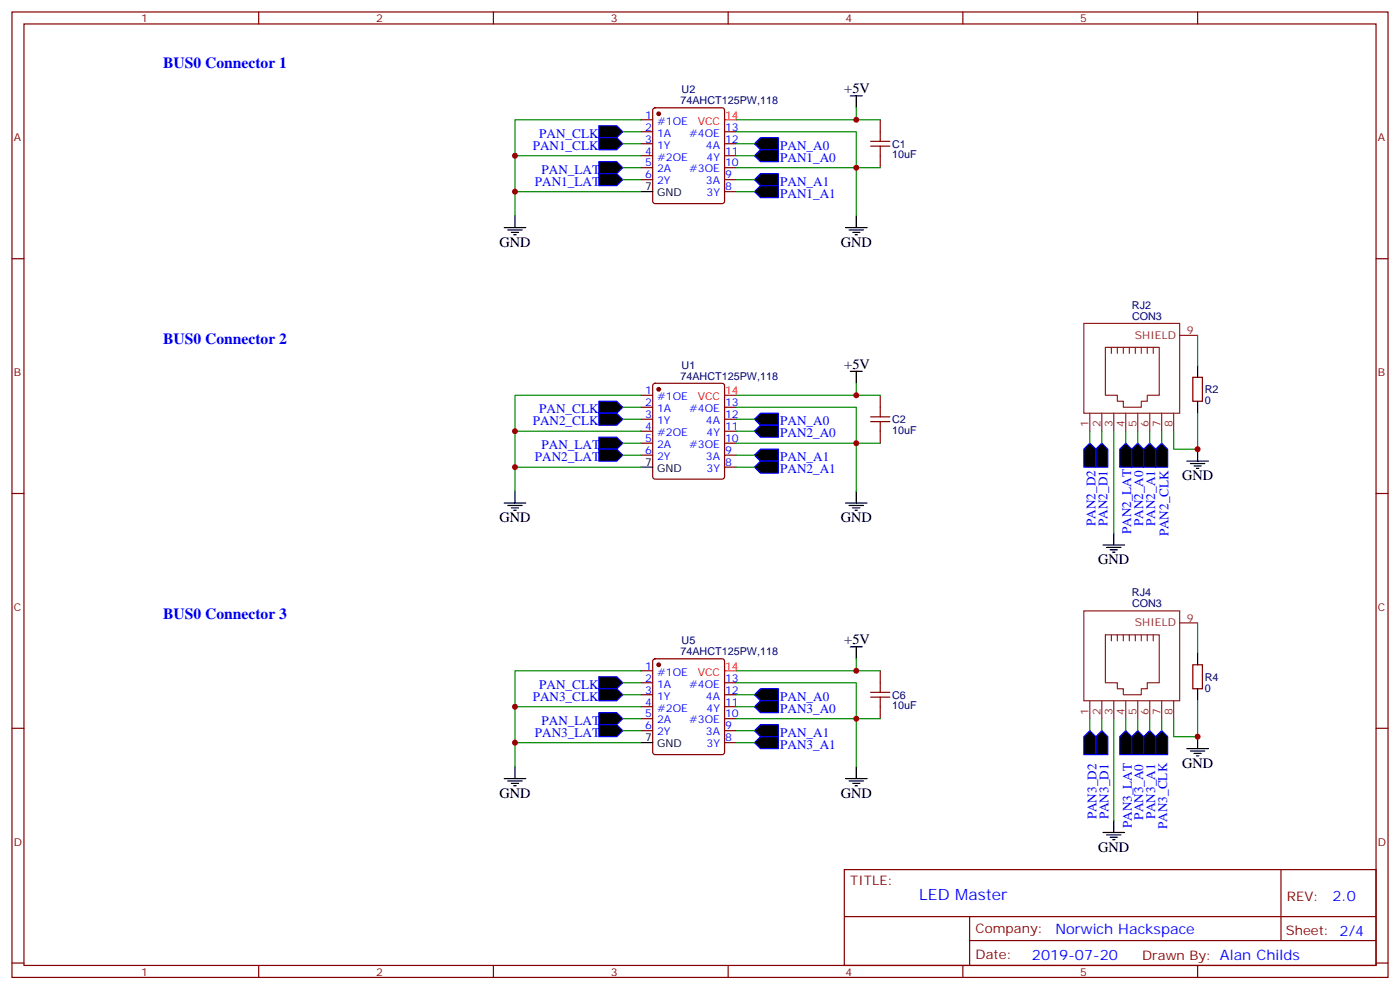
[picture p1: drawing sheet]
<svg xmlns="http://www.w3.org/2000/svg" width="412mm" height="292mm" viewBox="0 0 412 292" stroke-linecap="round" stroke-linejoin="round" font-family="sans-serif">
<g fill="none" stroke="#870000" stroke-width=".35">
<path d="M3.5 3.5h405.4v284.4h-405.4zM7.1 7.1h398.2v277.2h-398.2zM76.2 3.5v3.6M145.3 3.5v3.6M214.5 3.5v3.6M283.6 3.5v3.6M352.8 3.5v3.6M188.7 35.3h3.6M188.7 38.8h3.6M192.5 32l.5-.2h19.7l.5 .2 .2 .5v26.8l-.2 .5-.5 .2h-19.7l-.5-.3-.2-.4v-26.8zM213.4 38.8h3.6M259.3 35.3v6.3"/>
<path d="M188.7 42.3h3.6M188.7 45.9h3.6M188.7 49.4h3.6M188.7 52.9h3.6M213.4 42.3h3.6M213.4 45.9h3.6M213.4 49.4h3.6M213.4 52.9h3.6M213.4 56.4h3.6M256.5 43h5.6M256.5 41.6h5.6M259.3 43v6.4"/>
<path d="M3.5 76.2h3.6M405.3 76.2h3.6M188.7 116.4h3.6M188.7 119.9h3.6M192.5 113.1l.5-.2h19.7l.5 .2 .2 .5v26.8l-.2 .5-.5 .2h-19.7l-.5-.2-.2-.5v-26.8zM213.4 119.9h3.6M259.3 116.4v6.4M351.4 111.1h2.8v7.1h-2.8zM188.7 123.5h3.6M188.7 127h3.6M188.7 130.5h3.6M188.7 134.1h3.6"/>
<path d="M213.4 123.5h3.6M213.4 127h3.6M213.4 130.5h3.6M213.4 134.1h3.6M213.4 137.6h3.6M256.5 124.2h5.6M256.5 122.8h5.6M259.3 124.2v6.3M3.5 145.3h3.6M405.3 145.3h3.6M188.7 197.6h3.6M192.5 194.2l.5-.2h19.7l.5 .2 .2 .5v26.8l-.2 .5-.5 .2h-19.7l-.5-.2-.2-.5v-26.8z"/>
<path d="M259.3 197.6v6.3M351.4 195.8h2.8v7h-2.8zM3.5 214.5h3.6M188.7 201.1h3.6M188.7 204.6h3.6M188.7 208.1h3.6M188.7 211.7h3.6M188.7 215.2h3.6M213.4 201.1h3.6M213.4 204.6h3.6M213.4 208.1h3.6M213.4 211.7h3.6"/>
<path d="M213.4 215.2h3.6M213.4 218.7h3.6M256.5 205.3h5.6M256.5 203.9h5.6M259.3 205.3v6.4M405.3 214.5h3.6M248.7 256.1h156.6v28.2h-156.6zM377.3 256.1v20.9M248.7 270h156.5M285.6 277h119.6M285.6 270v14.1M3.5 283.6h3.6"/>
<path d="M76.2 284.3v3.6M145.3 284.3v3.6M214.5 284.3v3.6M283.6 284.3v3.6M352.8 284.3v3.6M405.3 283.6h3.6"/>
</g>
<g fill="#870000" stroke="#870000" stroke-width=".35">
<circle cx="194" cy="33.5" r=".53"/>
<circle cx="194" cy="114.7" r=".53"/>
<circle cx="194" cy="195.8" r=".53"/>
</g>
<path d="M188.7 56.4h3.6M352.8 107.6v3.5M352.8 118.2v3.5M188.7 137.6h3.6M352.8 192.3v3.5M188.7 218.7h3.6M352.8 202.8v3.6" fill="none" stroke="#000" stroke-width=".35"/>
<path d="M213.4 35.3h3.6M213.4 116.4h3.6M213.4 197.6h3.6" fill="none" stroke="#f00" stroke-width=".35"/>
<g fill="none" stroke="#8c2424" stroke-width=".35">
<path d="M319.3 95.2h28.2v26.5h-28.2zM347.5 98.8h5.3M325.6 102.3h15.9v14.1h-3.5v1.8h-1.8v1.7h-5.3v-1.7h-1.8v-1.8h-3.5zM327.4 102.3v1.8M329.1 102.3v1.8M330.9 102.3v1.8M332.7 102.3v1.8M334.4 102.3v1.8M336.2 102.3v1.8M338 102.3v1.8M339.7 102.3v1.8M321 121.7v5.3"/>
<path d="M324.6 121.7v5.3M328.1 121.7v5.3M331.6 121.7v5.3M335.1 121.7v5.3M338.7 121.7v5.3M342.2 121.7v5.3M345.7 121.7v5.3M319.3 179.9h28.2v26.5h-28.2zM325.6 187h15.9v14.1h-3.5v1.7h-1.8v1.8h-5.3v-1.8h-1.8v-1.7h-3.5zM327.4 187v1.7M329.1 187v1.7M330.9 187v1.7"/>
<path d="M332.7 187v1.7M334.4 187v1.7M336.2 187v1.7M338 187v1.7M339.7 187v1.7M347.5 183.4h5.3M321 206.4v5.3M324.6 206.4v5.3M328.1 206.4v5.3M331.6 206.4v5.3M335.1 206.4v5.3M338.7 206.4v5.3"/>
<path d="M342.2 206.4v5.3M345.7 206.4v5.3"/>
</g>
<g fill="#000" stroke="#000" stroke-width=".35">
<path d="M250.5 28.2h3.5zM252.2 28.2v3.6zM148.5 67h6.4zM149.6 67.7h4.2zM150.6 68.4h2.2zM151.3 69.1h.7zM151.7 63.5v3.5zM249.1 67h6.3zM250.1 67.7h4.3zM251.2 68.4h2.1zM251.9 69.1h.7zM252.2 63.5v3.5z"/>
<path d="M250.5 109.4h3.5zM252.2 109.4v3.5zM349.6 135.8h6.4zM350.7 136.5h4.2zM351.7 137.2h2.1zM352.4 137.9h.7zM352.8 132.3v3.5zM148.5 148.2h6.4zM149.6 148.9h4.2zM150.6 149.6h2.2zM151.3 150.3h.7zM151.7 144.6v3.6z"/>
<path d="M249.1 148.2h6.3zM250.1 148.9h4.3zM251.2 149.6h2.1zM251.9 150.3h.7zM252.2 144.6v3.6zM324.9 160.5h6.4zM326 161.2h4.2zM327 161.9h2.1zM327.7 162.6h.7zM328.1 157v3.5zM250.5 190.5h3.5zM252.2 190.5v3.5z"/>
<path d="M148.5 229.3h6.4zM149.6 230h4.2zM150.6 230.7h2.2zM151.3 231.4h.7zM151.7 225.8v3.5zM249.1 229.3h6.3zM250.1 230h4.3zM251.2 230.7h2.1zM251.9 231.4h.7zM252.2 225.8v3.5zM349.6 220.5h6.4zM350.7 221.2h4.2z"/>
<path d="M351.7 221.9h2.1zM352.4 222.6h.7zM352.8 217v3.5zM324.9 245.2h6.4zM326 245.9h4.2zM327 246.6h2.1zM327.7 247.3h.7zM328.1 241.7v3.5z"/>
</g>
<g fill="#000" stroke="#00f" stroke-width=".35">
<path d="M176.4 37h5.3l1.7 1.8-1.7 1.8h-5.3zM176.4 47.6h5.3l1.7 1.8-1.7 1.8h-5.3zM176.4 40.6h5.3l1.7 1.7-1.7 1.8h-5.3zM176.4 51.2h5.3l1.7 1.7-1.7 1.8h-5.3zM224 40.6h5.3v3.5h-5.3l-1.8-1.8zM224 51.2h5.3v3.5h-5.3l-1.8-1.8zM224 44.1h5.3v3.5h-5.3l-1.8-1.7zM224 54.7h5.3v3.5h-5.3l-1.8-1.8zM176.4 118.2h5.3l1.7 1.7-1.7 1.8h-5.3zM176.4 128.8h5.3l1.7 1.7-1.7 1.8h-5.3zM176.4 121.7h5.3l1.7 1.8-1.7 1.7h-5.3zM176.4 132.3h5.3l1.7 1.8-1.7 1.7h-5.3z"/>
<path d="M224 121.7h5.3v3.5h-5.3l-1.8-1.7zM224 132.3h5.3v3.5h-5.3l-1.8-1.7zM224 125.2h5.3v3.6h-5.3l-1.8-1.8zM224 135.8h5.3v3.5h-5.3l-1.8-1.7zM321 130.5l1.8 1.8v5.3h-3.5v-5.3zM324.6 130.5l1.7 1.8v5.3h-3.5v-5.3zM331.6 130.5l1.8 1.8v5.3h-3.6v-5.3zM333.4 132.3l1.7-1.8 1.8 1.8v5.3h-3.5zM338.7 130.5l1.7 1.8v5.3h-3.5v-5.3zM342.2 130.5l1.8 1.8v5.3h-3.6v-5.3zM176.4 199.3h5.3l1.7 1.8-1.7 1.7h-5.3zM176.4 209.9h5.3l1.7 1.8-1.7 1.7h-5.3z"/>
<path d="M176.4 202.8h5.3l1.7 1.8-1.7 1.8h-5.3zM176.4 213.4h5.3l1.7 1.8-1.7 1.8h-5.3zM224 202.8h5.3v3.6h-5.3l-1.8-1.8zM224 213.4h5.3v3.6h-5.3l-1.8-1.8zM224 206.4h5.3v3.5h-5.3l-1.8-1.8zM224 217h5.3v3.5h-5.3l-1.8-1.8zM321 215.2l1.8 1.8v5.2h-3.5v-5.2zM324.6 215.2l1.7 1.8v5.2h-3.5v-5.2zM329.8 217l1.8-1.8 1.8 1.8v5.2h-3.6zM333.4 217l1.7-1.8 1.8 1.8v5.2h-3.5zM336.9 217l1.8-1.8 1.7 1.8v5.2h-3.5zM342.2 215.2l1.8 1.8v5.2h-3.6v-5.2z"/>
</g>
<g fill="none" stroke="#008700" stroke-width=".35">
<path d="M183.4 38.8h5.3M188.7 35.3h-37v28.2M217 38.8h35.2v10.6h-35.2M252.2 31.8v3.5h-35.2M252.2 35.3h7.1M151.7 45.9h37M151.7 56.4h37M183.4 42.3h5.3M183.4 52.9h5.3M183.4 49.4h5.3M217 42.3h5.2M217 52.9h5.2"/>
<path d="M217 45.9h5.2M217 56.4h5.2M259.3 49.4h-7.1v14.1M352.8 98.8v8.8M183.4 119.9h5.3M188.7 116.4h-37v28.2M217 119.9h35.2v10.6h-35.2M252.2 112.9v3.5h-35.2M252.2 116.4h7.1M151.7 127h37M151.7 137.6h37M183.4 123.5h5.3"/>
<path d="M183.4 134.1h5.3M183.4 130.5h5.3M217 123.5h5.2M217 134.1h5.2M217 127h5.2M217 137.6h5.2M259.3 130.5h-7.1v14.1M321 127v3.5M324.6 127v3.5M328.1 127v30M331.6 127v3.5M335.1 127v3.5"/>
<path d="M338.7 127v3.5M342.2 127v3.5M352.8 121.7v10.6h-7.1v-5.3M188.7 197.6h-37v28.2M252.2 194v3.6h-35.2M252.2 197.6h7.1M352.8 183.4v8.9M151.7 208.1h37M151.7 218.7h37M183.4 204.6h5.3M183.4 215.2h5.3M183.4 201.1h5.3"/>
<path d="M183.4 211.7h5.3M217 201.1h35.2v10.6h-35.2M217 204.6h5.2M217 215.2h5.2M217 208.1h5.2M217 218.7h5.2M259.3 211.7h-7.1v14.1M321 211.7v3.5M324.6 211.7v3.5M328.1 211.7v30M331.6 211.7v3.5M335.1 211.7v3.5"/>
<path d="M338.7 211.7v3.5M342.2 211.7v3.5M352.8 206.4v10.6h-7.1v-5.3"/>
</g>
<g fill="#c00">
<circle cx="252.2" cy="116.4" r=".88"/>
<circle cx="151.7" cy="127" r=".88"/>
<circle cx="252.2" cy="130.5" r=".88"/>
<circle cx="151.7" cy="137.6" r=".88"/>
<circle cx="352.8" cy="132.3" r=".88"/>
<circle cx="252.2" cy="35.3" r=".88"/>
<circle cx="151.7" cy="45.9" r=".88"/>
<circle cx="252.2" cy="49.4" r=".88"/>
<circle cx="151.7" cy="56.4" r=".88"/>
<circle cx="352.8" cy="217" r=".88"/>
<circle cx="151.7" cy="218.7" r=".88"/>
<circle cx="252.2" cy="211.7" r=".88"/>
<circle cx="151.7" cy="208.1" r=".88"/>
<circle cx="252.2" cy="197.6" r=".88"/>
</g>
<g font-size="4.6" fill="#00f">
<text x="48.1" y="20.1">BUS0 Connector 1</text>
<text x="48.1" y="101.2">BUS0 Connector 2</text>
<text x="48.1" y="182.4">BUS0 Connector 3</text>
<text x="270.8" y="265.1">LED Master</text>
</g>
<g font-size="4.2">
<text x="248.7" y="27.5">+5V</text>
<text x="147.1" y="72.7">GND</text>
<text x="247.6" y="72.7">GND</text>
<text x="248.7" y="108.7">+5V</text>
<text x="348.2" y="141.5">GND</text>
<text x="147.1" y="153.8">GND</text>
<text x="247.6" y="153.8">GND</text>
<text x="323.5" y="166.2">GND</text>
<text x="248.7" y="189.8">+5V</text>
<text x="348.2" y="226.1">GND</text>
<text x="147.1" y="234.9">GND</text>
<text x="247.6" y="234.9">GND</text>
<text x="323.5" y="250.8">GND</text>
</g>
<g font-size="4.2" fill="#00f">
<text x="392.5" y="265.4">2.0</text>
<text x="310.9" y="274.9">Norwich Hackspace</text>
<text x="304" y="282.7">2019-07-20</text>
</g>
<g font-size="3.9" fill="#00f">
<text x="158.9" y="40.6">PAN_CLK</text>
<text x="156.9" y="44.1">PAN1_CLK</text>
<text x="229.8" y="44.1">PAN_A0</text>
<text x="229.8" y="47.6">PAN1_A0</text>
<text x="159.5" y="51.2">PAN_LAT</text>
<text x="157.6" y="54.7">PAN1_LAT</text>
<text x="229.8" y="54.7">PAN_A1</text>
<text x="229.8" y="58.2">PAN1_A1</text>
<text x="156.9" y="125.2">PAN2_CLK</text>
<text x="158.9" y="121.7">PAN_CLK</text>
<text x="229.8" y="125.2">PAN_A0</text>
<text x="229.8" y="128.8">PAN2_A0</text>
<text x="157.6" y="135.8">PAN2_LAT</text>
<text x="159.5" y="132.3">PAN_LAT</text>
<text x="229.8" y="135.8">PAN_A1</text>
<text x="229.8" y="139.3">PAN2_A1</text>
<text x="322.7" y="154.9" transform="rotate(-90 322.7 154.9)">PAN2_D2</text>
<text x="326.2" y="154.9" transform="rotate(-90 326.2 154.9)">PAN2_D1</text>
<text x="336.8" y="155" transform="rotate(-90 336.8 155)">PAN2_A0</text>
<text x="340.3" y="154.9" transform="rotate(-90 340.3 154.9)">PAN2_A1</text>
<text x="333.2" y="157.4" transform="rotate(-90 333.2 157.4)">PAN2_LAT</text>
<text x="344.2" y="158" transform="rotate(-90 344.2 158)">PAN2_CLK</text>
<text x="158.9" y="202.8">PAN_CLK</text>
<text x="156.9" y="206.4">PAN3_CLK</text>
<text x="229.8" y="206.4">PAN_A0</text>
<text x="229.8" y="209.9">PAN3_A0</text>
<text x="159.5" y="213.4">PAN_LAT</text>
<text x="157.6" y="217">PAN3_LAT</text>
<text x="229.8" y="217">PAN_A1</text>
<text x="229.8" y="220.5">PAN3_A1</text>
<text x="323" y="241.3" transform="rotate(-90 323 241.3)">PAN3_D2</text>
<text x="326.5" y="241.3" transform="rotate(-90 326.5 241.3)">PAN3_D1</text>
<text x="333.4" y="244" transform="rotate(-90 333.4 244)">PAN3_LAT</text>
<text x="336.8" y="241.4" transform="rotate(-90 336.8 241.4)">PAN3_A0</text>
<text x="340.3" y="241.3" transform="rotate(-90 340.3 241.3)">PAN3_A1</text>
<text x="343.8" y="244.1" transform="rotate(-90 343.8 244.1)">PAN3_CLK</text>
</g>
<g font-size="3.9" fill="#800">
<text x="250.5" y="260.7">TITLE:</text>
<text x="379.1" y="265.4">REV:</text>
<text x="287.4" y="274.9">Company:</text>
<text x="378.7" y="275.5">Sheet: 2/4</text>
<text x="287.4" y="282.6">Date:</text>
<text x="336.4" y="282.7">Drawn By: Alan Childs</text>
</g>
<g font-size="3.2" fill="#800">
<text x="41.6" y="6.5">1</text>
<text x="110.8" y="6.5">2</text>
<text x="179.9" y="6.5">3</text>
<text x="249.1" y="6.5">4</text>
<text x="318.2" y="6.5">5</text>
<text x="4.1" y="41.6">A</text>
<text x="405.9" y="41.6">A</text>
<text x="4.1" y="110.8">B</text>
<text x="405.9" y="110.8">B</text>
<text x="4.1" y="179.9">C</text>
<text x="405.9" y="179.9">C</text>
<text x="4.1" y="249.1">D</text>
<text x="405.9" y="249.1">D</text>
<text x="41.6" y="287.3">1</text>
<text x="110.8" y="287.3">2</text>
<text x="179.9" y="287.3">3</text>
<text x="249.1" y="287.3">4</text>
<text x="318.2" y="287.3">5</text>
</g>
<g font-size="3.2" fill="#000080">
<text x="200.8" y="27.5">U2</text>
<text x="200.4" y="30.7">74AHCT125PW,118</text>
<text x="262.8" y="46.7">10uF</text>
<text x="262.8" y="43.5">C1</text>
<text x="333.4" y="91">RJ2</text>
<text x="333.5" y="94.2">CON3</text>
<text x="200.4" y="111.8">74AHCT125PW,118</text>
<text x="200.8" y="108.7">U1</text>
<text x="354.9" y="119">0</text>
<text x="354.9" y="115.8">R2</text>
<text x="262.8" y="124.6">C2</text>
<text x="262.8" y="127.8">10uF</text>
<text x="333.4" y="175.6">RJ4</text>
<text x="333.5" y="178.9">CON3</text>
<text x="200.8" y="189.8">U5</text>
<text x="200.4" y="193">74AHCT125PW,118</text>
<text x="354.9" y="203.7">0</text>
<text x="354.9" y="200.5">R4</text>
<text x="262.8" y="208.9">10uF</text>
<text x="262.8" y="205.8">C6</text>
</g>
<g font-size="3.2" fill="#00f">
<text x="190.1" y="34.9">1</text>
<text x="190.1" y="38.5">2</text>
<text x="190.1" y="42">3</text>
<text x="193.6" y="36.7">#1OE</text>
<text x="193.6" y="40.2">1A</text>
<text x="203" y="40.2">#4OE</text>
<text x="213.6" y="42">12</text>
<text x="213.6" y="38.5">13</text>
<text x="190.1" y="45.5">4</text>
<text x="193.6" y="43.7">1Y</text>
<text x="193.6" y="47.3">#2OE</text>
<text x="207.9" y="43.7">4A</text>
<text x="208.2" y="47.3">4Y</text>
<text x="213.6" y="45.5">11</text>
<text x="190.1" y="49">5</text>
<text x="190.1" y="52.6">6</text>
<text x="193.6" y="50.8">2A</text>
<text x="203" y="50.8">#3OE</text>
<text x="213.6" y="52.6">9</text>
<text x="213.6" y="49">10</text>
<text x="193.6" y="54.3">2Y</text>
<text x="207.9" y="54.3">3A</text>
<text x="208.2" y="57.9">3Y</text>
<text x="213.6" y="56.1">8</text>
<text x="190.1" y="116.1">1</text>
<text x="190.1" y="119.6">2</text>
<text x="193.6" y="117.8">#1OE</text>
<text x="213.6" y="119.6">13</text>
<text x="190.1" y="123.1">3</text>
<text x="193.6" y="121.4">1A</text>
<text x="193.6" y="124.9">1Y</text>
<text x="203" y="121.4">#4OE</text>
<text x="207.9" y="124.9">4A</text>
<text x="213.6" y="123.1">12</text>
<text x="190.1" y="126.6">4</text>
<text x="190.1" y="130.2">5</text>
<text x="193.6" y="128.4">#2OE</text>
<text x="193.6" y="131.9">2A</text>
<text x="203" y="131.9">#3OE</text>
<text x="208.2" y="128.4">4Y</text>
<text x="213.6" y="130.2">10</text>
<text x="213.6" y="126.6">11</text>
<text x="190.1" y="133.7">6</text>
<text x="193.6" y="135.5">2Y</text>
<text x="207.9" y="135.5">3A</text>
<text x="213.6" y="137.2">8</text>
<text x="213.6" y="133.7">9</text>
<text x="208.2" y="139">3Y</text>
<text x="190.1" y="197.2">1</text>
<text x="190.1" y="200.7">2</text>
<text x="193.6" y="199">#1OE</text>
<text x="193.6" y="202.5">1A</text>
<text x="203" y="202.5">#4OE</text>
<text x="213.6" y="200.7">13</text>
<text x="190.1" y="204.3">3</text>
<text x="190.1" y="207.8">4</text>
<text x="193.6" y="206">1Y</text>
<text x="193.6" y="209.6">#2OE</text>
<text x="207.9" y="206">4A</text>
<text x="208.2" y="209.6">4Y</text>
<text x="213.6" y="207.8">11</text>
<text x="213.6" y="204.3">12</text>
<text x="190.1" y="211.3">5</text>
<text x="190.1" y="214.8">6</text>
<text x="193.6" y="213.1">2A</text>
<text x="203" y="213.1">#3OE</text>
<text x="213.6" y="214.8">9</text>
<text x="213.6" y="211.3">10</text>
<text x="193.6" y="216.6">2Y</text>
<text x="207.9" y="216.6">3A</text>
<text x="208.2" y="220.1">3Y</text>
<text x="213.6" y="218.4">8</text>
</g>
<g font-size="3.2" fill="#f00">
<text x="213.6" y="34.9">14</text>
<text x="205.5" y="36.7">VCC</text>
<text x="205.5" y="117.8">VCC</text>
<text x="213.6" y="116.1">14</text>
<text x="213.6" y="197.2">14</text>
<text x="205.5" y="199">VCC</text>
</g>
<g font-size="3.2">
<text x="190.1" y="56.1">7</text>
<text x="193.6" y="57.9">GND</text>
<text x="190.1" y="137.2">7</text>
<text x="193.6" y="139">GND</text>
<text x="190.1" y="218.4">7</text>
<text x="193.6" y="220.1">GND</text>
</g>
<g font-size="3.2" fill="#8d2323">
<text x="334.3" y="99.8">SHIELD</text>
<text x="349.6" y="98.4">9</text>
<text x="320.7" y="125.8" transform="rotate(-90 320.7 125.8)">1</text>
<text x="324.2" y="125.8" transform="rotate(-90 324.2 125.8)">2</text>
<text x="327.7" y="125.8" transform="rotate(-90 327.7 125.8)">3</text>
<text x="331.3" y="125.8" transform="rotate(-90 331.3 125.8)">4</text>
<text x="334.8" y="125.8" transform="rotate(-90 334.8 125.8)">5</text>
<text x="338.3" y="125.8" transform="rotate(-90 338.3 125.8)">6</text>
<text x="341.8" y="125.8" transform="rotate(-90 341.8 125.8)">7</text>
<text x="345.4" y="125.8" transform="rotate(-90 345.4 125.8)">8</text>
<text x="334.3" y="184.5">SHIELD</text>
<text x="349.6" y="183.1">9</text>
<text x="320.7" y="210.5" transform="rotate(-90 320.7 210.5)">1</text>
<text x="324.2" y="210.5" transform="rotate(-90 324.2 210.5)">2</text>
<text x="327.7" y="210.5" transform="rotate(-90 327.7 210.5)">3</text>
<text x="331.3" y="210.5" transform="rotate(-90 331.3 210.5)">4</text>
<text x="334.8" y="210.5" transform="rotate(-90 334.8 210.5)">5</text>
<text x="338.3" y="210.5" transform="rotate(-90 338.3 210.5)">6</text>
<text x="341.8" y="210.5" transform="rotate(-90 341.8 210.5)">7</text>
<text x="345.4" y="210.5" transform="rotate(-90 345.4 210.5)">8</text>
</g>
</svg>
